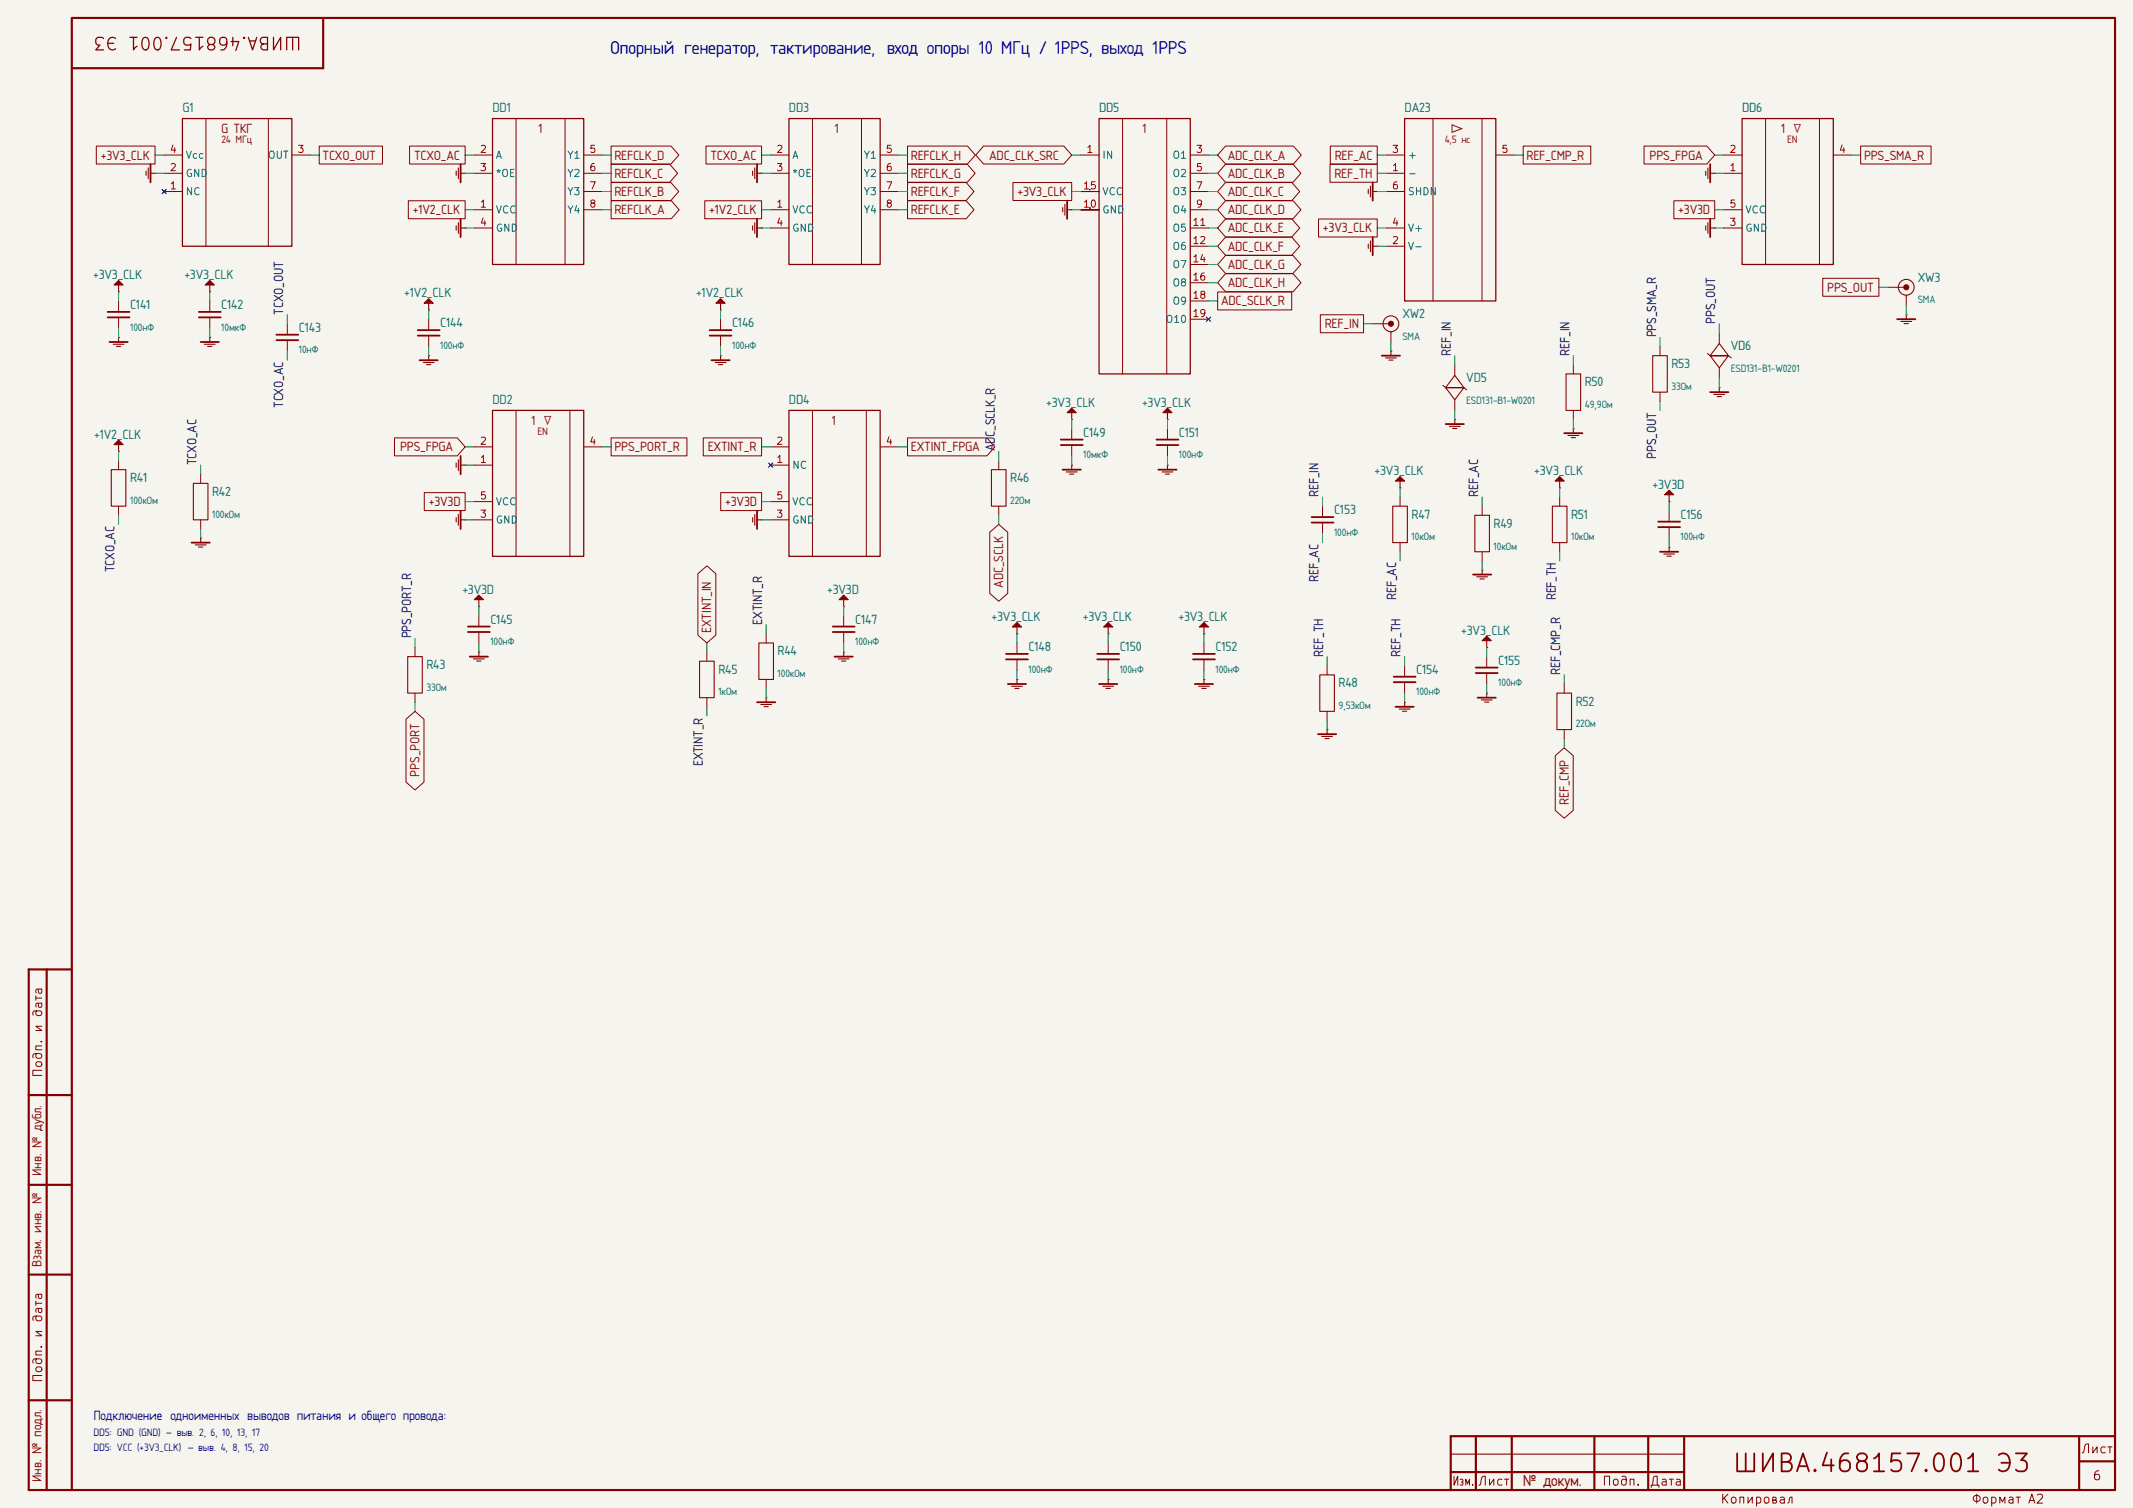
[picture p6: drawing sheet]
<svg xmlns="http://www.w3.org/2000/svg" width="594mm" height="420mm" viewBox="0 0 594 420" stroke-linecap="round" stroke-linejoin="round" font-family="sans-serif">
<path d="M0 0h594v420h-594z" fill="#f5f4ef" stroke="#f5f4ef" stroke-width=".28"/>
<g fill="none" stroke="#840000" stroke-width=".6">
<path d="M20 5h569v410h-569zM90 5v14h-70M13 270v145M20 270h-12v145h12M8 305h12M8 330h12M8 355h12M8 390h12M411 400v15M421 400v15M444 400v15M459 400v15"/>
<path d="M469 400v15M579 400v15M589 400h-185v15M404 410h65M579 407h10"/>
</g>
<g fill="none" stroke="#840000" stroke-width=".3">
<path d="M40.7 47.7v1.2M41.3 46.8v3M41.9 48.3h1.3M127 47.7v1.2M127.6 46.8v3M128.3 48.3h1.2M209.6 47.7v1.2M210.2 46.8v3M210.8 48.3h1.3M295.9 57.8v1.2M296.5 56.9v3M297.2 58.4h1.2"/>
<path d="M381 52.7v1.2M381.6 51.8v3M382.3 53.3h1.2M475 47.7v1.2M475.6 46.8v3M476.2 48.3h1.3M33 79.4v1.9M58.4 79.4v1.9M127 62.9v1.2M127.6 62v3M128.3 63.5h1.2M209.6 62.9v1.2"/>
<path d="M210.2 62v3M210.8 63.5h1.3M381 68v1.2M381.6 67.1v3M382.3 68.6h1.2M475 62.9v1.2M475.6 62v3M476.2 63.5h1.3M31.5 95.9h3M32.4 96.5h1.2M33 94v1.3M56.9 95.9h3"/>
<path d="M57.8 96.5h1.2M58.4 94v1.3M119.4 84.5v1.9M119.4 99.1v1.2M200.7 84.5v1.9M200.7 99.1v1.2M385.9 99.7h2.9M387.3 92.4v.3M387.3 97.8v1.3M460.2 99.1h4.1v10.1h-4.1zM475.5 98.5l.7 .6h5.1l.8 .6M476.2 99.1h5.1l-2.5 3.4z"/>
<path d="M478.8 95.7l2.5 3.4h-5.1zM529.4 89.5h3M530.3 90.1h1.2M530.9 82.2v.4M530.9 87.6v1.3M117.9 101h3M118.8 101.6h1.2M199.2 101h3M200.1 101.6h1.2M298.4 114.9v1.9M325.1 114.9v1.9M386.7 100.3h1.2"/>
<path d="M401.8 107.4l.8 .6h5.1l.7 .6M402.6 108h5.1l-2.6 3.4zM403.6 118.7h3M404.5 119.3h1.2M405.1 104.6l2.6 3.4h-5.1zM405.1 116.8v1.3M436.1 104.1h4.1v10.2h-4.1zM438.1 119.4v1.3M477.3 109.9h3M478.2 110.5h1.2M478.8 108v1.2M31 130.8h4.1v10.2h-4.1z"/>
<path d="M33 123.8v1.9M53.8 134.6h4.1v10.2h-4.1zM127 128.9v1.2M127.6 128v3M128.3 129.5h1.2M276.1 130.8h4.1v10.2h-4.1zM296.9 131.4h3.1M297.8 132h1.2M298.4 129.5v1.3M323.6 131.4h3M324.5 132h1.2M325.1 129.5v1.3"/>
<path d="M389.9 134v1.9M434.3 134v1.9M436.7 121.3h2.9M437.5 121.9h1.2M464.8 137.8v1.9M54.4 151.8h3M55.3 152.4h1.2M55.9 149.9v1.2M127 144.2v1.2M127.6 143.3v3M128.3 144.8h1.2M209.6 144.2v1.2"/>
<path d="M210.2 143.3v3M210.8 144.8h1.3M387.9 141h4v10.1h-4zM410.7 143.5h4.1v10.2h-4.1zM412.7 158.8v1.2M432.3 141h4.1v10.1h-4.1zM463.3 154.3h3M464.2 154.9h1.2M464.8 152.4v1.3M133.3 167v1.9M211.3 179.1h4.1v10.1h-4.1zM234.9 167v1.9"/>
<path d="M283.2 174.6v1.9M308.6 174.6v1.9M335.3 174.6v1.9M411.3 160.7h2.9M412.1 161.3h1.2M414 178.4v1.9M113.5 182.9h4.1v10.1h-4.1zM131.8 183.5h3M132.8 184.1h1.1M133.3 181.6v1.3M194.8 184.2h4.1v10.1h-4.1zM211.9 196.2h3"/>
<path d="M212.8 196.8h1.2M213.4 194.3v1.3M233.4 183.5h3.1M234.4 184.1h1.1M234.9 181.6v1.3M281.7 191.1h3M282.6 191.7h1.2M283.2 189.2v1.3M307.1 191.1h3M308 191.7h1.2M308.6 189.2v1.3M333.8 191.1h3"/>
<path d="M334.7 191.7h1.2M335.3 189.2v1.3M367.5 188h4.1v10.1h-4.1zM389.7 197.5h3M390.6 198.1h1.2M391.2 195.6v1.3M412.5 194.9h3M413.4 195.5h1.2M414 193v1.3M433.6 193h4v10.2h-4zM368.1 205.1h3M369 205.7h1.2"/>
<path d="M369.6 203.2v1.3M404 405h65"/>
<circle cx="387.4" cy="90.2" r="2.2"/>
<circle cx="530.9" cy="80" r="2.2"/>
</g>
<g fill="#840000" stroke="#840000" stroke-width=".3">
<path d="M200.7 83.2l1.2 1.3h-2.5z"/>
<path d="M434.3 132.7l1.3 1.3h-2.5z"/>
<path d="M234.9 165.7l1.3 1.3h-2.5z"/>
<path d="M325.1 113.7l1.3 1.2h-2.6z"/>
<path d="M298.4 113.7l1.3 1.2h-2.5z"/>
<path d="M464.8 136.5l1.3 1.3h-2.6z"/>
<path d="M58.4 78.1l1.3 1.3h-2.6z"/>
<path d="M335.3 173.4l1.2 1.2h-2.5z"/>
<path d="M308.6 173.4l1.3 1.2h-2.6z"/>
<path d="M283.2 173.4l1.3 1.2h-2.6z"/>
<path d="M33 122.6l1.3 1.2h-2.6z"/>
<path d="M31.7 79.4l1.3-1.3 1.3 1.3z"/>
<path d="M119.4 83.2l1.2 1.3h-2.5z"/>
<path d="M389.9 132.7l1.3 1.3h-2.6z"/>
<path d="M414 177.2l1.3 1.2h-2.6z"/>
<path d="M133.3 165.7l1.3 1.3h-2.5z"/>
<circle cx="530.9" cy="80" r=".7"/>
<circle cx="387.3" cy="90.2" r=".7"/>
</g>
<g fill="none" stroke="#840000" stroke-width=".28">
<path d="M57.3 33v35.6M74.7 33v35.6M143.7 33v40.7M157.4 33v40.7M226.3 33v40.7M239.9 33v40.7M312.6 33v71.1M324.9 33v71.1M399.1 33v50.8M412.7 33v50.8M491.7 33v40.7M506.7 33v40.7"/>
<path d="M26.8 40.7h16.4v5h-16.4zM43.2 48.3h.1M45.3 53l.8 .7M45.7 43.2h5.1M45.7 53.3h5.1M45.7 48.3h5.1M46.1 53l-.8 .7M81.3 43.2h5.1M88.9 40.7h17.6v5h-17.6zM113.7 55.9h15.8v5h-15.8zM114.1 40.7h15.4v5h-15.4zM129.5 48.3h.1"/>
<path d="M132.1 43.2h5.1M132.1 58.4h5.1M132.1 48.3h5.1M162.6 43.2h5M162.6 58.4h5M162.6 53.3h5M162.6 48.3h5M170.2 40.7h16.7l2.1 2.5-2.1 2.5h-16.7zM170.2 45.8h16.3l2.2 2.5-2.2 2.5h-16.3zM170.2 50.8h16.6l2.2 2.5-2.2 2.5h-16.6zM170.2 55.9h16.7l2.2 2.5-2.2 2.5h-16.7zM196.3 55.9h15.8v5h-15.8z"/>
<path d="M196.6 40.7h15.5v5h-15.5zM212.1 48.3h.1M214.6 43.2h5.1M214.6 58.4h5.1M214.6 48.3h5.1M245.1 43.2h5.1M245.1 58.4h5.1M245.1 53.3h5.1M245.1 48.3h5.1M252.7 40.7h16.7l2.2 2.5-2.2 2.5h-16.7zM252.7 45.8h16.7l2.2 2.5-2.2 2.5h-16.7zM252.7 55.9h16.4l2.1 2.5-2.1 2.5h-16.4z"/>
<path d="M252.7 50.8h16.4l2.1 2.5-2.1 2.5h-16.4zM273.9 40.7h22.4l2.1 2.5-2.1 2.5h-22.4l-2.2-2.5zM282.1 50.8h16.3v5h-16.3zM298.4 58.4h.1M301 43.2h5.1M301 58.4h5.1M301 53.3h5.1M331.5 43.2h5M331.5 58.4h5M331.5 53.3h5M331.5 48.3h5M341.3 40.7h18.9l2.2 2.5-2.2 2.5h-18.9l-2.2-2.5z"/>
<path d="M341.3 45.8h18.8l2.2 2.5-2.2 2.5h-18.8l-2.2-2.5zM341.3 50.8h18.5l2.2 2.5-2.2 2.5h-18.5l-2.2-2.5zM341.3 55.9h18.8l2.2 2.5-2.2 2.5h-18.8l-2.2-2.5zM370.4 45.8h13.1v5h-13.1zM370.5 40.7h13v5h-13zM383.5 53.3h.1M386.1 43.2h5.1M386.1 53.3h5.1M386.1 48.3h5.1M416.6 43.2h5M424.2 40.7h18.8v5h-18.8zM457.8 40.7h17.5l2.2 2.5-2.2 2.5h-17.5z"/>
<path d="M466.1 55.9h11.4v5h-11.4zM477.5 48.3h.1M480.1 43.2h5M480.1 58.4h5M480.1 48.3h5M510.5 43.2h5.1M518.2 40.7h19.6v5h-19.6zM129.5 63.5h.1M132.1 63.5h5.1M212.1 63.5h.1M214.6 63.5h5.1M331.5 63.5h5"/>
<path d="M331.5 68.6h5M331.5 73.7h5M331.5 78.7h5M341.3 61h18.5l2.1 2.5-2.1 2.5h-18.5l-2.2-2.5zM341.3 76.2h18.8l2.2 2.5-2.2 2.5h-18.8l-2.2-2.5zM341.3 66.1h18.5l2.1 2.5-2.1 2.5h-18.5l-2.2-2.5zM341.3 71.2h18.8l2.2 2.5-2.2 2.5h-18.8l-2.2-2.5zM367.2 61h16.3v5h-16.3zM383.5 68.6h.1M386.1 63.5h5.1M386.1 68.6h5.1M477.5 63.5h.1"/>
<path d="M480.1 63.5h5M507.6 77.5h15.6v5h-15.6zM33 94h.1M33 81.3h.1M33 83.8v3.1M33 88.4v3M58.4 81.3h.1M58.4 94h.1M58.4 83.8v3.1M58.4 88.4v3M80 90.2v3M80 94.7v3.1"/>
<path d="M119.4 99.1h.1M119.4 86.4h.1M119.4 88.9v3M119.4 93.5v3M200.7 86.4h.1M200.7 99.1h.1M200.7 88.9v3M200.7 93.5v3M331.5 83.8h5M331.5 88.9h5M339.1 81.3h20.6v5h-20.6zM367.7 87.7h12v5h-12z"/>
<path d="M382.3 90.2h4.4M387.3 97.8h.1M387.3 92.7v2.6M462.3 96.5v2.6M478.8 92.7v3M525.8 80h4.4M530.9 87.6h.1M530.9 82.6v2.5M143.7 114.3v40.6M158.7 114.3v40.6M226.3 114.3v40.6M241.3 114.3v40.6"/>
<path d="M298.4 116.8h.1M298.4 119.4v3M325.1 116.8h.1M325.1 119.4v3M405.1 116.8h.1M405.1 101.6v3M405.1 111.4v2.9M438.1 119.4h.1M438.1 101.6v2.5M438.1 114.3v2.5M462.3 109.2v2.6M478.8 108h.1"/>
<path d="M478.8 102.5v2.9M33 125.7h.1M33 128.3v2.5M55.9 132.1v2.5M109.9 122h17.5l2.1 2.5-2.1 2.5h-17.5zM118.2 137.2h11.3v5h-11.3zM129.5 129.5h.1M132.1 129.5h5.1M132.1 124.5h5.1M132.1 139.7h5.1M162.6 124.5h5M170.2 122h21.1v5h-21.1z"/>
<path d="M195.8 122h16.3v5h-16.3zM200.7 137.2h11.4v5h-11.4zM214.2 129.2l.8 .7M214.6 129.5h5.1M214.6 124.5h5.1M214.6 139.7h5.1M215 129.2l-.8 .7M245.1 124.5h5.1M252.7 122h22.2l2.1 2.5-2.1 2.5h-22.2zM278.1 128.3v2.5M298.4 129.5h.1M298.4 124v3"/>
<path d="M325.1 129.5h.1M325.1 124v3M389.9 135.9h.1M389.9 138.4v2.6M434.3 135.9h.1M434.3 138.4v2.6M464.8 139.7h.1M33 141v2.5M55.9 149.9h.1M55.9 144.8v2.5M129.5 144.8h.1M132.1 144.8h5.1"/>
<path d="M194.3 159.8l2.5-2.2 2.6 2.2v17.1l-2.6 2.2-2.5-2.2zM212.1 144.8h.1M214.6 144.8h5.1M275.6 148.2l2.5-2.1 2.5 2.1v17.1l-2.5 2.2-2.5-2.2zM278.1 141v2.5M368.3 141v3M368.3 145.5v3.1M389.9 151.1v2.6M412.7 158.8h.1M412.7 141v2.5M412.7 153.7v2.5M434.3 151.1v2.6"/>
<path d="M464.8 152.4h.1M464.8 142.2v3.1M464.8 146.8v3.1M133.3 168.9h.1M133.3 171.5v3M133.3 176v3.1M213.4 176.5v2.6M234.9 168.9h.1M234.9 171.5v3M234.9 176v3.1M283.2 176.5h.1M283.2 179.1v3"/>
<path d="M308.6 176.5h.1M308.6 179.1v3M335.3 176.5h.1M335.3 179.1v3M115.6 180.3v2.6M115.6 193v2.6M133.3 181.6h.1M196.8 181.6v2.6M196.8 194.3v2.6M213.4 194.3h.1M213.4 189.2v2.6M234.9 181.6h.1"/>
<path d="M283.2 189.2h.1M283.2 183.6v3.1M308.6 189.2h.1M308.6 183.6v3.1M335.3 189.2h.1M335.3 183.6v3.1M369.6 185.4v2.6M369.6 198.1v2.6M391.2 195.6h.1M391.2 185.4v3.1M391.2 190v3M414 193h.1"/>
<path d="M414 180.3h.1M414 182.9v3M414 187.5v3M435.6 190.5v2.5M113.1 200.3l2.5-2.2 2.5 2.2v17.5l-2.5 2.2-2.5-2.2zM369.6 203.2h.1M433.1 210.5l2.5-2.2 2.5 2.2v15.2l-2.5 2.2-2.5-2.2zM435.6 203.2v2.5"/>
</g>
<g fill="none" stroke="#840000" stroke-width=".5">
<path d="M41.9 45.7v5.1M128.3 45.7v5.1M210.8 45.7v5.1M297.2 55.9v5.1M382.3 50.8v5.1M476.2 45.7v5.1M128.3 61v5M210.8 61v5M382.3 66v5.1M476.2 61v5M30 86.9h6.1M30 88.4h6.1"/>
<path d="M30.5 95.3h5.1M55.4 86.9h6.1M55.4 88.4h6.1M55.9 95.3h5.1M77 93.2h6.1M77 94.7h6.1M116.3 91.9h6.1M116.3 93.5h6.1M197.6 91.9h6.1M197.6 93.5h6.1M384.8 99.1h5.1M528.3 88.9h5.1"/>
<path d="M116.8 100.3h5.1M198.1 100.3h5.1M402.6 118.1h5.1M476.2 109.2h5.1M128.3 127v5.1M295.4 122.4h6.1M295.4 124h6.1M295.9 130.8h5.1M322.1 122.4h6.1M322.1 124h6.1M322.6 130.8h5.1M435.6 120.7h5.1"/>
<path d="M53.3 151.1h5.1M128.3 142.2v5.1M210.8 142.2v5.1M365.3 144h6M365.3 145.5h6M461.8 145.3h6.1M461.8 146.8h6.1M462.3 153.7h5.1M130.3 174.5h6.1M130.3 176h6.1M231.9 174.5h6.1M231.9 176h6.1"/>
<path d="M410.2 160h5.1M130.8 182.9h5.1M210.8 195.6h5.1M232.4 182.9h5.1M280.2 182.1h6.1M280.2 183.6h6.1M280.7 190.5h5M305.6 182.1h6.1M305.6 183.6h6.1M306.1 190.5h5M332.2 182.1h6.1M332.2 183.6h6.1"/>
<path d="M332.7 190.5h5.1M388.1 188.5h6.1M388.1 190h6.1M388.6 196.9h5.1M411 185.9h6.1M411 187.5h6.1M411.5 194.3h5.1M367 204.5h5.1"/>
</g>
<path d="M50.8 33h30.5v35.6h-30.5zM137.2 33h25.4v40.7h-25.4zM219.7 33h25.4v40.7h-25.4zM306.1 33h25.4v71.1h-25.4zM391.2 33h25.4v50.8h-25.4zM485.1 33h25.4v40.7h-25.4zM137.2 114.3h25.4v40.6h-25.4zM219.7 114.3h25.4v40.6h-25.4z" fill="none" stroke="#840000" stroke-width=".35"/>
<g fill="none" stroke="#009600" stroke-width=".28">
<path d="M43.2 43.2h2.5M43.2 48.3h2.5M86.4 43.2h2.5M129.5 58.4h2.6M129.5 43.2h2.6M129.5 48.3h2.6M167.6 53.3h2.6M167.6 58.4h2.6M167.6 43.2h2.6M167.6 48.3h2.6M212.1 58.4h2.5M212.1 43.2h2.5"/>
<path d="M212.1 48.3h2.5M250.2 53.3h2.5M250.2 58.4h2.5M250.2 43.2h2.5M250.2 48.3h2.5M298.4 53.3h2.6M298.4 58.4h2.6M298.4 43.2h2.6M336.5 53.3h2.6M336.5 58.4h2.6M336.5 43.2h2.6M336.5 48.3h2.6"/>
<path d="M383.5 53.3h2.6M383.5 43.2h2.6M383.5 48.3h2.6M421.6 43.2h2.6M477.5 58.4h2.6M477.5 43.2h2.6M477.5 48.3h2.6M515.6 43.2h2.6M129.5 63.5h2.6M212.1 63.5h2.5M336.5 73.7h2.6M336.5 78.7h2.6"/>
<path d="M336.5 68.6h2.6M336.5 63.5h2.6M383.5 68.6h2.6M383.5 63.5h2.6M477.5 63.5h2.6M33 81.3v2.5M33 91.4v2.6M58.4 81.3v2.5M58.4 91.4v2.6M80 87.6v2.6M80 97.8v2.5M119.4 86.4v2.5"/>
<path d="M119.4 96.5v2.6M200.7 86.4v2.5M200.7 96.5v2.6M336.5 83.8h2.6M379.7 90.2h2.6M387.3 95.3v2.5M405.1 99.1v2.5M438.1 99.1v2.5M462.3 94v2.5M478.8 90.2v2.5M523.2 80h2.6M530.9 85.1v2.5"/>
<path d="M298.4 116.8v2.6M325.1 116.8v2.6M405.1 114.3v2.5M438.1 116.8v2.6M462.3 111.8v2.5M478.8 105.4v2.6M33 125.7v2.6M55.9 129.5v2.6M129.5 124.5h2.6M129.5 139.7h2.6M129.5 129.5h2.6M167.6 124.5h2.6"/>
<path d="M212.1 124.5h2.5M212.1 139.7h2.5M250.2 124.5h2.5M278.1 125.7v2.6M298.4 127v2.5M325.1 127v2.5M368.3 138.4v2.6M389.9 135.9v2.5M412.7 138.4v2.6M434.3 135.9v2.5M464.8 139.7v2.5M33 143.5v2.6"/>
<path d="M55.9 147.3v2.6M129.5 144.8h2.6M212.1 144.8h2.5M278.1 143.5v2.6M368.3 148.6v2.5M389.9 153.7v2.5M412.7 156.2v2.6M434.3 153.7v2.5M464.8 149.9v2.5M115.6 177.8v2.5M133.3 168.9v2.6M133.3 179.1v2.5"/>
<path d="M196.8 179.1v2.5M213.4 174v2.5M234.9 168.9v2.6M234.9 179.1v2.5M283.2 176.5v2.6M308.6 176.5v2.6M335.3 176.5v2.6M115.6 195.6v2.5M196.8 196.9v2.5M213.4 191.8v2.5M283.2 186.7v2.5M308.6 186.7v2.5"/>
<path d="M335.3 186.7v2.5M369.6 182.9v2.5M391.2 182.9v2.5M391.2 193v2.6M414 180.3v2.6M414 190.5v2.5M435.6 188v2.5M369.6 200.7v2.5M435.6 205.7v2.6"/>
</g>
<path d="M45.1 52.7l1.2 1.2M46.3 52.7l-1.2 1.2M335.9 88.3l1.3 1.2M337.2 88.3l-1.3 1.2M214 128.9l1.2 1.2M215.2 128.9l-1.2 1.2" fill="none" stroke="#000084" stroke-width=".28"/>
<text font-size="5" fill="#840000" x="482.1" y="411.3">ШИВА.468157.001 Э3</text>
<text font-size="4.9" fill="#0000c2" x="170" y="15">Опорный генератор, тактирование, вход опоры 10 МГц / 1PPS, выход 1PPS</text>
<text font-size="4.2" fill="#840000" x="424.1" y="413.8">№ докум.</text>
<g font-size="3.5" fill="#840000">
<text x="84.3" y="9.3" transform="rotate(-180 84.3 9.3)">ШИВА.468157.001 Э3</text>
<text x="61.6" y="37.1">G ТКГ</text>
<text x="149.9" y="37.1">1</text>
<text x="232.5" y="37.1">1</text>
<text x="318.2" y="37.1">1</text>
<text x="404.1" y="37.1">▷</text>
<text x="496" y="37.1">1 ▽</text>
<text x="28.1" y="44.4">+3V3_CLK</text>
<text x="89.8" y="44.4">TCXO_OUT</text>
<text x="115.3" y="44.4">TCXO_AC</text>
<text x="171.1" y="44.4">REFCLK_D</text>
<text x="197.9" y="44.4">TCXO_AC</text>
<text x="253.7" y="44.4">REFCLK_H</text>
<text x="275.5" y="44.4">ADC_CLK_SRC</text>
<text x="341.9" y="44.4">ADC_CLK_A</text>
<text x="371.7" y="44.4">REF_AC</text>
<text x="425.1" y="44.4">REF_CMP_R</text>
<text x="459.4" y="44.4">PPS_FPGA</text>
<text x="519.1" y="44.4">PPS_SMA_R</text>
<text x="171.1" y="49.5">REFCLK_C</text>
<text x="253.7" y="49.5">REFCLK_G</text>
<text x="341.9" y="49.5">ADC_CLK_B</text>
<text x="371.6" y="49.5">REF_TH</text>
<text x="115" y="59.7">+1V2_CLK</text>
<text x="171.1" y="54.6">REFCLK_B</text>
<text x="171.1" y="59.7">REFCLK_A</text>
<text x="197.5" y="59.7">+1V2_CLK</text>
<text x="253.7" y="59.7">REFCLK_E</text>
<text x="253.7" y="54.6">REFCLK_F</text>
<text x="283.3" y="54.6">+3V3_CLK</text>
<text x="341.9" y="54.6">ADC_CLK_C</text>
<text x="341.9" y="59.7">ADC_CLK_D</text>
<text x="467.4" y="59.7">+3V3D</text>
<text x="341.9" y="64.7">ADC_CLK_E</text>
<text x="368.4" y="64.7">+3V3_CLK</text>
<text x="341.9" y="69.8">ADC_CLK_F</text>
<text x="341.9" y="74.9">ADC_CLK_G</text>
<text x="341.9" y="80">ADC_CLK_H</text>
<text x="508.9" y="81.3">PPS_OUT</text>
<text x="340" y="85.1">ADC_SCLK_R</text>
<text x="368.9" y="91.4">REF_IN</text>
<text x="148" y="118.4">1 ▽</text>
<text x="231.6" y="118.4">1</text>
<text x="111.4" y="125.7">PPS_FPGA</text>
<text x="171.1" y="125.7">PPS_PORT_R</text>
<text x="197.1" y="125.7">EXTINT_R</text>
<text x="253.7" y="125.7">EXTINT_FPGA</text>
<text x="119.4" y="140.9">+3V3D</text>
<text x="202" y="140.9">+3V3D</text>
<text x="279.4" y="163.7" transform="rotate(-90 279.4 163.7)">ADC_SCLK</text>
<text x="198.1" y="176.3" transform="rotate(-90 198.1 176.3)">EXTINT_IN</text>
<text x="116.8" y="216.3" transform="rotate(-90 116.8 216.3)">PPS_PORT</text>
<text x="436.9" y="224.1" transform="rotate(-90 436.9 224.1)">REF_CMP</text>
<text x="11.6" y="327.5" transform="rotate(-90 11.6 327.5)">Инв. № дубл.</text>
<text x="11.6" y="352.8" transform="rotate(-90 11.6 352.8)">Взам. инв. №</text>
<text x="11.6" y="412.7" transform="rotate(-90 11.6 412.7)">Инв. № подл.</text>
</g>
<g font-size="3.5" fill="#006464">
<text x="50.8" y="31.3">G1</text>
<text x="137.2" y="31.3">DD1</text>
<text x="219.7" y="31.3">DD3</text>
<text x="306.1" y="31.3">DD5</text>
<text x="391.2" y="31.3">DA23</text>
<text x="485.1" y="31.3">DD6</text>
<text x="25.9" y="77.7">+3V3_CLK</text>
<text x="51.3" y="77.7">+3V3_CLK</text>
<text x="112.6" y="82.8">+1V2_CLK</text>
<text x="193.8" y="82.8">+1V2_CLK</text>
<text x="534.1" y="78.4">XW3</text>
<text x="36.2" y="86">C141</text>
<text x="61.6" y="86">C142</text>
<text x="390.5" y="88.6">XW2</text>
<text x="83.2" y="92.4">C143</text>
<text x="122.6" y="91.1">C144</text>
<text x="203.9" y="91.1">C146</text>
<text x="482" y="97.5">VD6</text>
<text x="408.3" y="106.4">VD5</text>
<text x="441.3" y="107.6">R50</text>
<text x="465.5" y="102.5">R53</text>
<text x="137.2" y="112.6">DD2</text>
<text x="219.7" y="112.6">DD4</text>
<text x="291.4" y="113.3">+3V3_CLK</text>
<text x="318" y="113.3">+3V3_CLK</text>
<text x="26.2" y="122.2">+1V2_CLK</text>
<text x="301.6" y="121.6">C149</text>
<text x="328.3" y="121.6">C151</text>
<text x="36.2" y="134.3">R41</text>
<text x="281.3" y="134.3">R46</text>
<text x="382.8" y="132.4">+3V3_CLK</text>
<text x="427.3" y="132.4">+3V3_CLK</text>
<text x="460.2" y="136.2">+3V3D</text>
<text x="59.1" y="138.1">R42</text>
<text x="371.5" y="143.2">C153</text>
<text x="393.1" y="144.5">R47</text>
<text x="415.9" y="147">R49</text>
<text x="437.5" y="144.5">R51</text>
<text x="468" y="144.5">C156</text>
<text x="128.8" y="165.4">+3V3D</text>
<text x="230.4" y="165.4">+3V3D</text>
<text x="136.5" y="173.7">C145</text>
<text x="238.1" y="173.7">C147</text>
<text x="276.1" y="173">+3V3_CLK</text>
<text x="301.5" y="173">+3V3_CLK</text>
<text x="328.2" y="173">+3V3_CLK</text>
<text x="406.9" y="176.8">+3V3_CLK</text>
<text x="216.6" y="182.6">R44</text>
<text x="286.4" y="181.3">C148</text>
<text x="311.8" y="181.3">C150</text>
<text x="338.5" y="181.3">C152</text>
<text x="417.2" y="185.1">C155</text>
<text x="118.8" y="186.4">R43</text>
<text x="200" y="187.6">R45</text>
<text x="372.8" y="191.4">R48</text>
<text x="394.4" y="187.6">C154</text>
<text x="438.8" y="196.5">R52</text>
</g>
<g font-size="3.5" fill="#0f0f0f">
<text x="78.9" y="87.6" transform="rotate(-90 78.9 87.6)">TCXO_OUT</text>
<text x="461.2" y="94" transform="rotate(-90 461.2 94)">PPS_SMA_R</text>
<text x="477.7" y="90.2" transform="rotate(-90 477.7 90.2)">PPS_OUT</text>
<text x="404" y="99.1" transform="rotate(-90 404 99.1)">REF_IN</text>
<text x="437" y="99.1" transform="rotate(-90 437 99.1)">REF_IN</text>
<text x="78.9" y="113.6" transform="rotate(-90 78.9 113.6)">TCXO_AC</text>
<text x="277" y="125.7" transform="rotate(-90 277 125.7)">ADC_SCLK_R</text>
<text x="54.8" y="129.5" transform="rotate(-90 54.8 129.5)">TCXO_AC</text>
<text x="461.2" y="127.7" transform="rotate(-90 461.2 127.7)">PPS_OUT</text>
<text x="367.2" y="138.4" transform="rotate(-90 367.2 138.4)">REF_IN</text>
<text x="411.6" y="138.4" transform="rotate(-90 411.6 138.4)">REF_AC</text>
<text x="31.9" y="159.3" transform="rotate(-90 31.9 159.3)">TCXO_AC</text>
<text x="367.2" y="162" transform="rotate(-90 367.2 162)">REF_AC</text>
<text x="388.8" y="167.1" transform="rotate(-90 388.8 167.1)">REF_AC</text>
<text x="433.2" y="167.2" transform="rotate(-90 433.2 167.2)">REF_TH</text>
<text x="212.2" y="174" transform="rotate(-90 212.2 174)">EXTINT_R</text>
<text x="114.5" y="177.8" transform="rotate(-90 114.5 177.8)">PPS_PORT_R</text>
<text x="368.5" y="182.9" transform="rotate(-90 368.5 182.9)">REF_TH</text>
<text x="390" y="182.9" transform="rotate(-90 390 182.9)">REF_TH</text>
<text x="434.5" y="188" transform="rotate(-90 434.5 188)">REF_CMP_R</text>
<text x="195.7" y="213.4" transform="rotate(-90 195.7 213.4)">EXTINT_R</text>
</g>
<text font-size="3.5" fill="#0000c2" x="26" y="395.5">Подключение одноименных выводов питания и общего провода:</text>
<g font-size="2.8" fill="#840000">
<text x="61.7" y="39.9">24 МГц</text>
<text x="402.3" y="39.9">4,5 нс</text>
<text x="497.7" y="39.9">EN</text>
<text x="149.7" y="121.2">EN</text>
</g>
<g font-size="2.8" fill="#006464">
<text x="534.1" y="84.5">SMA</text>
<text x="36.2" y="92.1">100нФ</text>
<text x="61.6" y="92.1">10мкФ</text>
<text x="390.5" y="94.6">SMA</text>
<text x="83.2" y="98.4">10нФ</text>
<text x="122.6" y="97.2">100нФ</text>
<text x="203.9" y="97.2">100нФ</text>
<text x="482" y="103.5">ESD131-B1-W0201</text>
<text x="408.3" y="112.4">ESD131-B1-W0201</text>
<text x="441.3" y="113.7">49,9Ом</text>
<text x="465.5" y="108.6">33Ом</text>
<text x="301.6" y="127.7">10мкФ</text>
<text x="328.3" y="127.7">100нФ</text>
<text x="36.2" y="140.4">100кОм</text>
<text x="281.3" y="140.4">22Ом</text>
<text x="59.1" y="144.2">100кОм</text>
<text x="371.5" y="149.2">100нФ</text>
<text x="393.1" y="150.5">10кОм</text>
<text x="415.9" y="153.1">10кОм</text>
<text x="437.5" y="150.5">10кОм</text>
<text x="468" y="150.5">100нФ</text>
<text x="136.5" y="179.7">100нФ</text>
<text x="238.1" y="179.7">100нФ</text>
<text x="216.6" y="188.6">100кОм</text>
<text x="286.4" y="187.3">100нФ</text>
<text x="311.8" y="187.3">100нФ</text>
<text x="338.5" y="187.3">100нФ</text>
<text x="417.2" y="191.2">100нФ</text>
<text x="118.8" y="192.4">33Ом</text>
<text x="200" y="193.7">1кОм</text>
<text x="372.8" y="197.5">9,53кОм</text>
<text x="394.4" y="193.7">100нФ</text>
<text x="438.8" y="202.6">22Ом</text>
</g>
<g font-size="2.8" fill="#0000c2">
<text x="26" y="399.8">DD5: GND (GND) — выв. 2, 6, 10, 13, 17</text>
<text x="26" y="404">DD5: VCC (+3V3_CLK) — выв. 4, 8, 15, 20</text>
</g>
<g font-size="2.5" fill="#840000">
<text x="12.4" y="300.4" transform="rotate(-90 12.4 300.4)">Подп. и дата</text>
<text x="12.4" y="385.4" transform="rotate(-90 12.4 385.4)">Подп. и дата</text>
<text x="579.3" y="405.4">Лист</text>
<text x="582.6" y="412.9">6</text>
<text x="404.3" y="414.4">Изм.</text>
<text x="411.3" y="414.4">Лист</text>
<text x="446" y="414.4">Подп.</text>
<text x="459.2" y="414.4">Дата</text>
<text x="478.9" y="419.4">Копировал</text>
<text x="548.9" y="419.4">Формат A2</text>
</g>
<g font-size="2" fill="#a90000">
<text x="47.1" y="43.1">4</text>
<text x="82.7" y="43.1">3</text>
<text x="133.5" y="43.1">2</text>
<text x="163.9" y="43.1">5</text>
<text x="216" y="43.1">2</text>
<text x="246.5" y="43.1">5</text>
<text x="302.4" y="43.1">1</text>
<text x="332.9" y="43.1">3</text>
<text x="387.5" y="43.1">3</text>
<text x="417.9" y="43.1">5</text>
<text x="481.4" y="43.1">2</text>
<text x="511.9" y="43.1">4</text>
<text x="47.1" y="53.2">1</text>
<text x="47.1" y="48.1">2</text>
<text x="133.5" y="48.1">3</text>
<text x="163.9" y="48.1">6</text>
<text x="163.9" y="53.2">7</text>
<text x="216" y="48.1">3</text>
<text x="246.5" y="48.1">6</text>
<text x="246.5" y="53.2">7</text>
<text x="301.4" y="53.2">15</text>
<text x="332.9" y="48.1">5</text>
<text x="332.9" y="53.2">7</text>
<text x="387.5" y="48.1">1</text>
<text x="387.5" y="53.2">6</text>
<text x="481.4" y="48.1">1</text>
<text x="133.5" y="58.3">1</text>
<text x="163.9" y="58.3">8</text>
<text x="216" y="58.3">1</text>
<text x="246.5" y="58.3">8</text>
<text x="301.4" y="58.3">10</text>
<text x="332.9" y="58.3">9</text>
<text x="481.4" y="58.3">5</text>
<text x="133.5" y="63.4">4</text>
<text x="216" y="63.4">4</text>
<text x="331.9" y="63.4">11</text>
<text x="387.5" y="63.4">4</text>
<text x="481.4" y="63.4">3</text>
<text x="331.9" y="68.5">12</text>
<text x="387.5" y="68.5">2</text>
<text x="331.9" y="73.5">14</text>
<text x="331.9" y="78.6">16</text>
<text x="331.9" y="83.7">18</text>
<text x="331.9" y="88.8">19</text>
<text x="133.5" y="124.3">2</text>
<text x="163.9" y="124.3">4</text>
<text x="216" y="124.3">2</text>
<text x="246.5" y="124.3">4</text>
<text x="133.5" y="129.4">1</text>
<text x="216" y="129.4">1</text>
<text x="133.5" y="139.6">5</text>
<text x="216" y="139.6">5</text>
<text x="133.5" y="144.7">3</text>
<text x="216" y="144.7">3</text>
</g>
<g font-size="2" fill="#006464">
<text x="51.5" y="44.7">Vcc</text>
<text x="74.4" y="44.7">OUT</text>
<text x="137.9" y="44.7">A</text>
<text x="157.8" y="44.7">Y1</text>
<text x="220.4" y="44.7">A</text>
<text x="240.4" y="44.7">Y1</text>
<text x="306.8" y="44.7">IN</text>
<text x="326.3" y="44.7">O1</text>
<text x="391.9" y="44.7">+</text>
<text x="51.5" y="49.8">GND</text>
<text x="137.9" y="49.8">*OE</text>
<text x="157.8" y="49.8">Y2</text>
<text x="220.4" y="49.8">*OE</text>
<text x="240.4" y="49.8">Y2</text>
<text x="326.3" y="49.8">O2</text>
<text x="391.9" y="49.8">-</text>
<text x="51.5" y="54.9">NC</text>
<text x="137.9" y="59.9">VCC</text>
<text x="157.8" y="54.9">Y3</text>
<text x="157.8" y="59.9">Y4</text>
<text x="220.4" y="59.9">VCC</text>
<text x="240.4" y="54.9">Y3</text>
<text x="240.4" y="59.9">Y4</text>
<text x="306.8" y="59.9">GND</text>
<text x="306.8" y="54.9">VCC</text>
<text x="326.3" y="54.9">O3</text>
<text x="326.3" y="59.9">O4</text>
<text x="391.9" y="54.9">SHDN</text>
<text x="485.9" y="59.9">VCC</text>
<text x="137.9" y="65">GND</text>
<text x="220.4" y="65">GND</text>
<text x="326.3" y="65">O5</text>
<text x="391.9" y="65">V+</text>
<text x="485.9" y="65">GND</text>
<text x="326.3" y="70.1">O6</text>
<text x="391.9" y="70.1">V-</text>
<text x="326.3" y="75.2">O7</text>
<text x="326.3" y="80.3">O8</text>
<text x="326.3" y="85.3">O9</text>
<text x="324.4" y="90.4">O10</text>
<text x="220.4" y="131.1">NC</text>
<text x="137.9" y="141.2">VCC</text>
<text x="220.4" y="141.2">VCC</text>
<text x="137.9" y="146.3">GND</text>
<text x="220.4" y="146.3">GND</text>
</g>
</svg>
